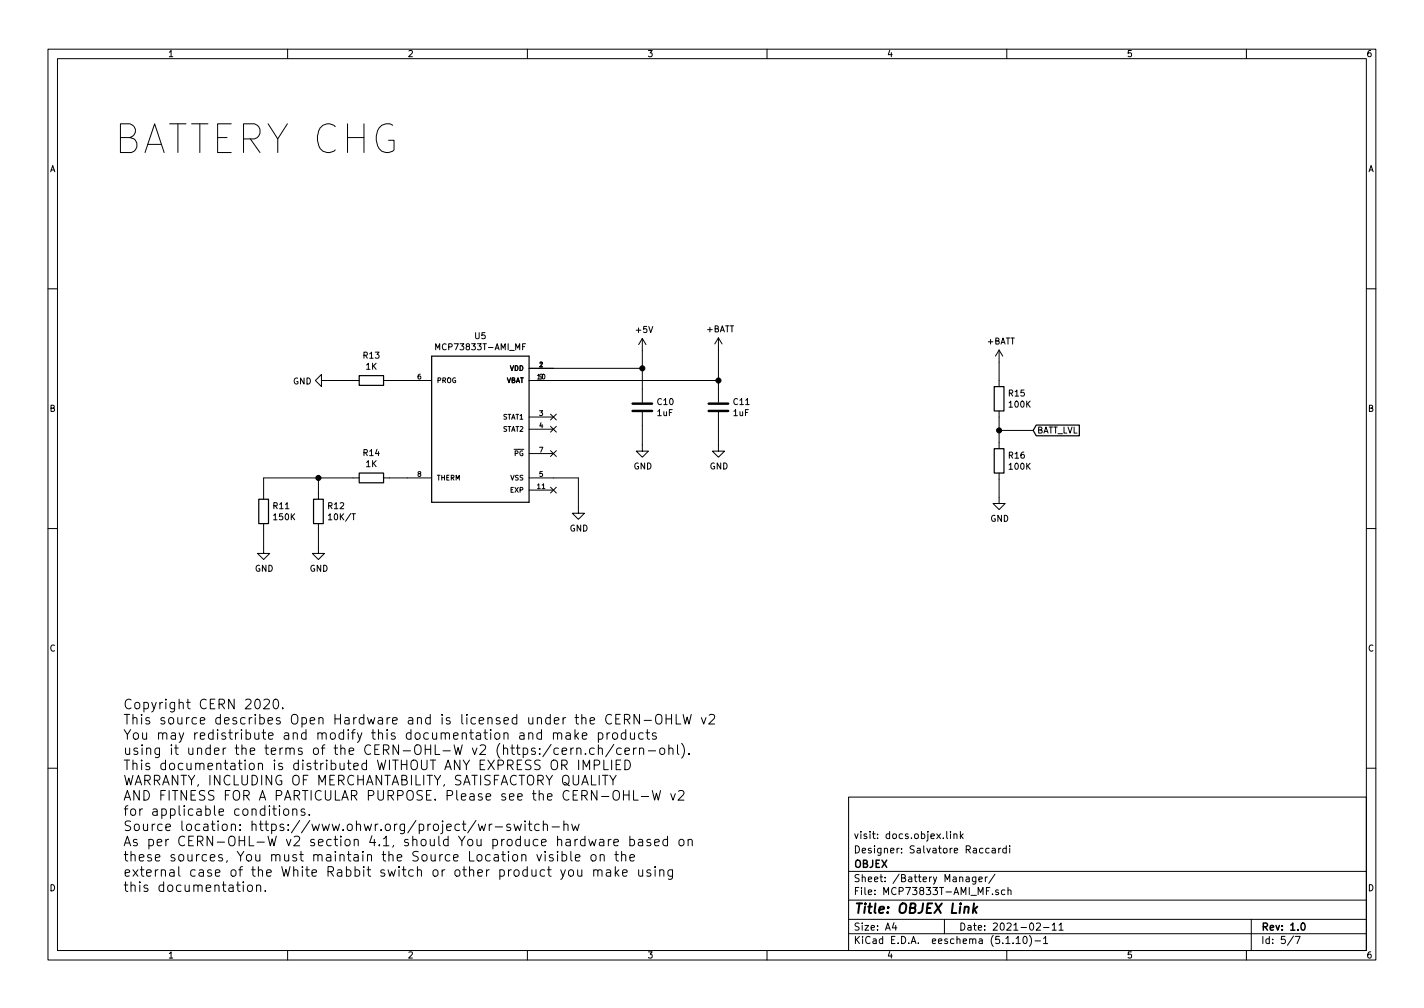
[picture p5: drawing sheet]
<svg xmlns="http://www.w3.org/2000/svg" width="297mm" height="210mm" viewBox="0 0 297 210" stroke-linecap="round" stroke-linejoin="round" font-family="sans-serif">
<g fill="none" stroke="#000" stroke-width=".21">
<path d="M10 10.3h277v189.9h-277zM12 12.2h273v186.1h-273zM60 10.3v1.9M110 10.3v1.9M160 10.3v1.9M210 10.3v1.9M260 10.3v1.9M10 60.2h2M67.1 79.4v-1.3l-1.3 1.3 1.3 1.2v-1.2h7.8M80 79.4h10M90.9 73v-1.3l.4 .9 .4-.9v1.3M109 72.3h.4"/>
<path d="M109.6 71.7h-.6v1.3M110.4 79.4h39.5M110.4 76.8h23.6M134 70.6v13.3M134 70.6l-.8 1.3M134 70.6l.7 1.3M149.9 70.5l-.8 1.2M149.9 70.5v13.4M149.9 70.5l.7 1.2M208.4 73l-.8 1.3M208.4 73v7.6M208.4 73l.8 1.3"/>
<path d="M285 60.2h2M66.4 99.7v4.4M74.9 99.7h-19.9v4.4M80 99.7h10M110.4 99.7h10.2v7.4h1.3l-1.3 1.2-1.2-1.2h1.2M110.4 87h5M110.4 89.5h5M110.4 94.6h5M114.8 86.4l1.3 1.2M114.8 88.9l1.3 1.2M114.8 94l1.3 1.2M116.1 86.4l-1.3 1.2"/>
<path d="M116.1 88.9l-1.3 1.2M116.1 94l-1.3 1.2M134 86v8.1h1.3l-1.3 1.3-1.3-1.3h1.3M149.9 86v8.1h1.2l-1.2 1.3-1.3-1.3h1.3M208.4 98.7v6.3h1.3l-1.3 1.3-1.3-1.3h1.3M208.4 85.7v7.9M208.4 89.8h7.1M10 110.3h2M55 109.2v6.2h1.3l-1.3 1.3-1.3-1.3h1.3M66.4 109.2v6.2h1.3l-1.3 1.3-1.2-1.3h1.2M110.4 102.2h5M114.8 101.6l1.3 1.2"/>
<path d="M116.1 101.6l-1.3 1.2M285 110.3h2M55 146l.3-.2h.5l.3 .2 .1 .4-.1 .3-1.1 1.1h1.2M57.1 146l.3-.2a1.07 1.07 0 0 1 .5 1.8 .48 .48 0 0 1-.5 .2 .48 .48 0 0 1-.4-.3v-.9zM59 147.6v.2M115.4 153.1a.49 .49 0 0 1 .9 0v1.1M115.4 152.9v1.3M116.3 153.1l.1-.1a.48 .48 0 0 1 .8 .1v1.1M117.2 156.7l1-.2-.1-.4-.5-.1-.4 .3 .1 1h.8M118.1 153h.8l.1 1.2M119 153.3l-.7 .1a.39 .39 0 0 0-.3 .4 .39 .39 0 0 0 .3 .4l.7-.1M119.1 156v1.4"/>
<path d="M119.6 156l-.3 .1-.2 .3M119.9 152.2v2M120.1 153.4l.6 .8M120.3 156.2a.49 .49 0 0 1 .9 .1v1.1M120.3 156v1.4M120.7 152.9l-.8 .7M120.7 158.5v2M121.5 153.5l.9-.2-.1-.3-.6-.1-.2 .2 .1 1h.7M122.1 157.2v.2M124 156.1l-.6-.1-.4 .4v.6l.2 .3h.8M124 159.6h.7a.54 .54 0 0 0 .4-.5 .54 .54 0 0 0-.4-.6h-.7v2M124.8 153l.6-.1 .4 .3v.6l-.2 .3h-.8"/>
<path d="M124.8 156.2a.47 .47 0 0 1 .9 .1v1.1M124.8 152.9v2M124.8 155.4v2M126 158.5v2h.9M126.6 152.9v1.3M127.2 152.9l-.4 .1-.2 .2M127.6 158.5v2M127.9 153.1a.55 .55 0 0 1 .5-.3 .55 .55 0 0 1 .4 .4l-.1 .8a.55 .55 0 0 1-.5 .2 .55 .55 0 0 1-.4-.4zM128 155.3l-1.7 2.6M128.4 150h.7M128.5 159.5h.7M129.4 149h-1v2h1"/>
<path d="M129.5 158.5h-1v2h1M129.6 156.1l-.6-.1-.4 .4v.6l.2 .3h.8M130.3 150.1h.7a.54 .54 0 0 0 .4-.6 .54 .54 0 0 0-.4-.5h-.7v2M130.4 156.7l.9-.2-.1-.4-.6-.1-.2 .3 .1 1h.7M130.4 158.5a1.01 1.01 0 0 1 1.1 1 1.01 1.01 0 0 1-1.1 1zM130.5 153l-.5-.1-.4 .3v.6l.2 .3h.7M130.5 152.2v2M130.7 150.1l.7 .9M131.5 152.9l.1 1.2a.53 .53 0 0 0 .8-.1M132.2 156v1.4M132.4 152.9v1.3M132.7 156l-.3 .1-.2 .3"/>
<path d="M133.4 149v2l-1.1-2v2M133.4 156.2a.52 .52 0 0 1 .8-.1l.1 1.3M133.4 156v1.4M134.2 153l-.6-.1-.4 .3v.6l.2 .3h.8M134.4 150.3h1.5M134.7 152.9h.8M135 152.2v1.7l.1 .2 .4 .1M135.2 156.6h1.6M136.9 149.3a.66 .66 0 0 1 .7-.3 .66 .66 0 0 1 .5 .7v.6a.66 .66 0 0 1-.4 .7 .66 .66 0 0 1-.7-.1 1.58 1.58 0 0 1-.1-1.6zM136.9 153a.5 .5 0 0 0-.8 .1l.1 .3 .5 .1 .2 .3-.2 .4-.6-.1M137.7 156.2a.55 .55 0 0 1 .5-.2 .55 .55 0 0 1 .5 .4v.6a.54 .54 0 0 1-.6 .4 .54 .54 0 0 1-.5-.4zM138.9 150h1.2"/>
<path d="M138.9 149v2M139.5 156.2a.49 .49 0 0 1 .9 .1v1.1M139.5 155.4v2M140.1 149v2M141 149v2h1M141.3 155.4v1.7l.3 .3M142.2 155.1a2.29 2.29 0 0 1 0 3M142.5 149l.5 2 .3-1.4 .4 1.4 .5-2M143.7 157.2v.2M146.3 149.7l.5 1.3 .5-1.3M147.9 149.2l.3-.2h.5l.3 .2 .1 .4-.1 .3-1.2 1.1h1.3M10 160.2h2"/>
<path d="M56.9 168.7h.7M57.1 168.1v1.7l.2 .2 .3 .1M58.3 168.1v.1M58.3 168.7v1.4M59.4 168.8a.55 .55 0 0 1 .8 .3l-.1 .8a.55 .55 0 0 1-.5 .2 .55 .55 0 0 1-.4-.4v-.6zM61.1 168.9a.5 .5 0 0 1 .8 .1v1.1M61.1 168.7v1.4M63.6 168.8l-.5-.1-.3 .3 .1 .3 .7 .2v.5h-.8M64.5 169.9v.2M99.8 171.9l.4 1.3 .3-.9 .4 .9 .4-1.3M102.1 171.9v1.3M102.6 171.9l-.3 .1-.2 .3"/>
<path d="M103.3 172.5h1.5M106.5 172a.48 .48 0 0 0-.8 .2l.1 .3 .5 .1 .3 .3-.3 .3-.6-.1M107.2 171.9l.4 1.3 .4-.9 .4 .9 .4-1.3M109.5 171.2v.2M109.5 171.9v1.3M110.2 171.9h.7M110.5 171.2v1.7l.1 .2 .3 .1M112 178.3l.5 1.3 .5-1.3M112.5 172l-.6-.1-.4 .4v.6l.2 .2h.8M113.3 172.1a.52 .52 0 0 1 .8-.1l.1 1.2M113.3 171.2v2M113.7 178.3v1.3"/>
<path d="M115.2 172.5h1.5M115.3 178.4l-.4-.1-.3 .2 .1 .3 .6 .2v.5h-.7M116.3 178.3v1.3M117.2 178.4l.6-.1 .4 .3v.6l-.2 .3h-.8M117.2 177.6v2M117.6 172.1a.5 .5 0 0 1 .9 .1v1M117.6 171.2v2M119.1 177.6v1.7l.3 .3M119.3 171.9l.3 1.3 .4-.9 .4 .9 .4-1.3M120 178.9l1-.2-.1-.3-.6-.1-.3 .2 .1 1h.8M121.6 160.5v-2l.7 1.5 .7-1.5v2M122.8 175.1l.4 1.3 .4-.9 .4 .9 .3-1.3"/>
<path d="M123.4 178.5a.55 .55 0 0 1 .5-.3 .55 .55 0 0 1 .4 .4l-.1 .8a.55 .55 0 0 1-.5 .2 .55 .55 0 0 1-.4-.4zM125.1 175.2h.8l.1 1.2M125.2 178.5a.47 .47 0 0 1 .8 0v1.1M125.2 178.3v1.3M126 175.6l-.7 .1a.39 .39 0 0 0-.3 .3 .39 .39 0 0 0 .3 .4l.7-.1M126.9 175.1v1.3M127.2 161.7l.7 1.1 .6-1.1M127.5 175.1l-.4 .1-.2 .3M127.9 162.8v.9M128 175.7l1-.1-.1-.4-.6-.1-.3 .3 .1 .9h.8M128.2 178.3h.8M128.5 177.6v1.7l.1 .2 .4 .1"/>
<path d="M129.7 178.5a.5 .5 0 0 1 .8 0v1.1M129.7 177.6v2M130 164.9v2M130 165.8h1.2M131.2 164.9v2M131.4 175.2l.6-.1 .4 .4v.5l-.2 .3h-.8M131.4 178.9l1-.2-.1-.3-.6-.1-.3 .2 .1 1h.8M131.4 174.4v2M132.2 164.9v2h.9M133.2 175.2h.8l.1 1.2M133.8 166.1h1.5M134.1 175.6l-.7 .1a.39 .39 0 0 0-.3 .3 .39 .39 0 0 0 .3 .4l.7-.1"/>
<path d="M135.7 175.2a.48 .48 0 0 0-.8 .2l.1 .3h.5l.3 .3-.3 .4-.6-.1M136.1 164.9l.5 2 .3-1.5 .4 1.5 .5-2M136.6 175.7l.9-.1-.1-.4-.5-.1-.3 .3 .1 .9h.7M139.2 175.2l-.5-.1-.4 .4v.5l.2 .3h.7M139.2 174.4v2M139.9 165.6l.5 1.3 .5-1.3M141.5 165.1l.3-.2h.5l.3 .2 .1 .3-.1 .4-1.2 1.1h1.3M141.7 175.3a.55 .55 0 0 1 .5-.2 .55 .55 0 0 1 .5 .4v.5a.54 .54 0 0 1-.5 .4 .54 .54 0 0 1-.6-.4zM143.5 175.3a.49 .49 0 0 1 .9 .1v1M143.5 175.1v1.3M177 166.3h108v32h-108zM197.5 173.4v1.3l.2 .2"/>
<path d="M198.3 173.4v.2M198.3 173.9v1M199 174.1l.2-.2 .3 .1 .1 .9M199 173.9v1M200.3 173.4v1.5M200.5 174.4l.4 .5M200.9 173.9l-.6 .6M206.3 177l-.4-.1-.3 .3 .1 .6 .2 .1 .4-.1M207 177h.5l.1 .9M207.6 177.3l-.5 .1-.2 .2 .2 .3 .5-.1M208.3 176.9v1M208.8 176.9l-.5 .3"/>
<path d="M209.9 177l-.4-.1-.3 .3v.6l.3 .1 .4-.1M209.9 176.4v1.5M210.6 176.4v.2M210.6 176.9v1M285 160.2h2M50.7 184.6v1.3M51.8 184.7a.52 .52 0 0 1 .9 .3v.6a.54 .54 0 0 1-.6 .4 .54 .54 0 0 1-.5-.4v-.6zM53.5 184.8a.5 .5 0 0 1 .9 .1v1M53.5 184.6v1.3M55.3 185.7v.2M60 198.3v1.9M110 198.3v1.9"/>
<path d="M117 181.4l.4 1.4M117.9 181.4l-.7 1.9-.2 .1M118.7 181.6a.53 .53 0 0 1 .5-.2 .53 .53 0 0 1 .4 .4v.6a.54 .54 0 0 1-.5 .4 .54 .54 0 0 1-.5-.4zM120.5 181.4l.1 1.3a.52 .52 0 0 0 .8-.1M121.4 181.4v1.4M123.9 181.6a.52 .52 0 0 1 .7-.1l.1 1.3M123.9 181.4v1.4M124.7 181.7l.1-.2a.48 .48 0 0 1 .8 .2v1.1M126.5 181.5h.8l.1 1.3M127.4 181.9l-.7 .1a.39 .39 0 0 0-.3 .4 .39 .39 0 0 0 .3 .4l.7-.1M128.3 180.8v2M128.5 182l.6 .8"/>
<path d="M129.1 181.4l-.8 .8M129.9 182.1l.9-.2-.1-.4-.6-.1-.2 .3 .1 1h.7M133.2 181.4l.1 1.3a.52 .52 0 0 0 .8-.1M134.1 181.4v1.4M135.7 181.5a.48 .48 0 0 0-.8 .2l.1 .3 .5 .1 .3 .3-.3 .4-.6-.1M136.7 180.8v.1M136.7 181.4v1.4M137.6 181.6a.49 .49 0 0 1 .9 .1v1.1M137.6 181.4v1.4M140.3 181.4v1.7l-.4 .3-.5-.1M140.3 181.5l-.6-.1-.4 .4v.6l.2 .3h.8M160 198.3v1.9"/>
<path d="M177 194.8h108M177 191.8h108M177 187.8h108M177 181.8h108M186.5 192.5l-.4 1h1M186.8 193v1M197 191.8v3M201.5 183h.6l.1 .9M202.2 183.3l-.5 .1-.2 .2 .2 .3 .5-.1M203.6 182.9v1.2l-.3 .3-.4-.1M203.6 183l-.5-.1-.3 .3 .1 .6 .2 .1 .5-.1M204.2 183.4l.7-.1-.1-.3-.4-.1-.2 .2 .1 .7h.5"/>
<path d="M205.5 182.9v1M206 182.9l-.5 .3M207.5 182.3l-1.3 2M208.3 185.7l-.4-.1-.2 .2v.2l.6 .2v.3h-.6M209.6 185.7l-.4-.1-.3 .3 .1 .6 .2 .1 .4-.1M210 198.3v1.9M210.3 185.7l.2-.1 .3 .1 .1 .9M210.3 185.1v1.5M211.3 196.7v.1M212 195.8l.4-.5v1.5M212 196.8h.8M213.5 195.5l.2-.2a.8 .8 0 0 1 .6 .8 .8 .8 0 0 1-.6 .7l-.3-.5z"/>
<path d="M214.8 195.1a1.79 1.79 0 0 1 0 2.3M215.9 196.3h1.1M216.2 192.7l.6-.2 .2 .5-.9 1h.9M217.7 195.8l.4-.5v1.5M217.7 193.5h1.1M217.7 196.8h.8M219.5 193l.4-.5v1.5M219.5 194h.8M220.9 193l.4-.5v1.5M220.9 194h.9M260 198.3v1.9M261 191.8v6.5"/>
<path d="M269.8 195.2l-1.2 2M270.2 195.3h1l-.6 1.5"/>
</g>
<path d="M271.5 192.7l.2-.2a.8 .8 0 0 1 .6 .8 .8 .8 0 0 1-.6 .7l-.3-.5z" fill="none" stroke="#000" stroke-width=".3"/>
<path d="M203.2 188.4l-.3 2M203.2 189.7l.5 .7M203.9 189.1l-.9 .8" fill="none" stroke="#000" stroke-width=".41"/>
<path d="M132 85.7h4M132 84.2h4M147.8 85.7h4.1M147.8 84.2h4.1" fill="none" stroke="#000" stroke-width=".51"/>
<path d="M74.9 78.4h5.1v2h-5.1zM90 74.3h20.4v30.5h-20.4zM74.9 98.7h5.1v2h-5.1zM207.4 93.6h2v5.1h-2zM207.4 80.6h2v5.1h-2zM216.2 88.7h8.9v2.2h-8.9l-.7-1.1zM54 104.1h2v5.1h-2zM65.4 104.1h2v5.1h-2z" fill="none" stroke="#000" stroke-width=".25"/>
<g fill="#000" stroke="#000" stroke-width=".25">
<circle cx="134" cy="76.8" r=".51"/>
<circle cx="149.9" cy="79.4" r=".51"/>
<circle cx="66.4" cy="99.7" r=".51"/>
<circle cx="208.4" cy="89.8" r=".51"/>
</g>
<text font-size="8.3" x="23.6" y="32.1">BATTERY CHG</text>
<g font-size="2.8">
<text x="25.7" y="147.9">Copyright CERN 2020.</text>
<text x="25.7" y="151.1">This source describes Open Hardware and is licensed under the CERN-OHLW v2</text>
<text x="25.7" y="154.3">You may redistribute and modify this documentation and make products</text>
<text x="25.7" y="157.5">using it under the terms of the CERN-OHL-W v2 (https:/cern.ch/cern-ohl).</text>
<text x="25.7" y="160.6">This documentation is distributed WITHOUT ANY EXPRESS OR IMPLIED</text>
<text x="25.7" y="163.8">WARRANTY, INCLUDING OF MERCHANTABILITY, SATISFACTORY QUALITY</text>
<text x="25.7" y="167">AND FITNESS FOR A PARTICULAR PURPOSE. Please see the CERN-OHL-W v2</text>
<text x="25.7" y="170.2">for applicable conditions.</text>
<text x="25.7" y="173.3">Source location: https://www.ohwr.org/project/wr-switch-hw</text>
<text x="25.7" y="176.5">As per CERN-OHL-W v2 section 4.1, should You produce hardware based on</text>
<text x="25.7" y="179.7">these sources, You must maintain the Source Location visible on the</text>
<text x="25.7" y="182.9">external case of the White Rabbit switch or other product you make using</text>
<text x="25.7" y="186">this documentation.</text>
<text x="178" y="190.5">Title: OBJEX Link</text>
</g>
<g font-size="2.1">
<text x="178" y="178">Designer: Salvatore Raccardi</text>
<text x="178" y="175">visit: docs.objex.link</text>
<text x="178" y="184">Sheet: /Battery Manager/</text>
<text x="178" y="181">OBJEX</text>
<text x="178" y="186.7">File: MCP73833T-AMI_MF.sch</text>
<text x="178" y="196.9">KiCad E.D.A. eeschema (5.1.10)-1</text>
<text x="178" y="194.1">Size: A4</text>
<text x="200" y="194.1">Date: 2021-02-11</text>
<text x="263" y="194.1">Rev: 1.0</text>
<text x="263" y="196.9">Id: 5/7</text>
</g>
<g font-size="1.8">
<text x="35" y="11.9">1</text>
<text x="85" y="11.9">2</text>
<text x="135" y="11.9">3</text>
<text x="185" y="11.9">4</text>
<text x="235" y="11.9">5</text>
<text x="285" y="11.9">6</text>
<text x="10.4" y="35.9">A</text>
<text x="285.4" y="35.9">A</text>
<text x="99.1" y="70.7">U5</text>
<text x="132.8" y="69.4">+5V</text>
<text x="147.4" y="69.3">+BATT</text>
<text x="205.9" y="71.9">+BATT</text>
<text x="75.8" y="74.8">R13</text>
<text x="76.4" y="77.1">1K</text>
<text x="91.6" y="73">MCP73833T-AMI_MF</text>
<text x="61.1" y="80.2">GND</text>
<text x="210.5" y="82.7">R15</text>
<text x="10.4" y="85.9">B</text>
<text x="137.1" y="86.8">1uF</text>
<text x="137.2" y="84.5">C10</text>
<text x="153" y="86.8">1uF</text>
<text x="153.1" y="84.5">C11</text>
<text x="210.6" y="85">100K</text>
<text x="285.4" y="85.9">B</text>
<text x="75.8" y="95.1">R14</text>
<text x="210.5" y="95.7">R16</text>
<text x="216.3" y="90.4">BATT_LVL</text>
<text x="76.4" y="97.4">1K</text>
<text x="132.2" y="97.9">GND</text>
<text x="148" y="97.9">GND</text>
<text x="210.6" y="98">100K</text>
<text x="57" y="106.2">R11</text>
<text x="68.5" y="106.2">R12</text>
<text x="57.2" y="108.5">150K</text>
<text x="68.9" y="108.5">10K/T</text>
<text x="118.8" y="110.9">GND</text>
<text x="206.6" y="108.8">GND</text>
<text x="53.2" y="119.2">GND</text>
<text x="64.6" y="119.2">GND</text>
<text x="10.4" y="135.9">C</text>
<text x="285.4" y="135.9">C</text>
<text x="10.4" y="185.9">D</text>
<text x="285.4" y="185.9">D</text>
<text x="35" y="199.9">1</text>
<text x="85" y="199.9">2</text>
<text x="135" y="199.9">3</text>
<text x="185" y="199.9">4</text>
<text x="235" y="199.9">5</text>
<text x="285" y="199.9">6</text>
</g>
<g font-size="1.4">
<text x="106.3" y="77.3">VDD</text>
<text x="112.5" y="76.6">1</text>
<text x="87.1" y="79.1">6</text>
<text x="91.1" y="79.9">PROG</text>
<text x="105.5" y="79.9">VBAT</text>
<text x="112.5" y="79.1">9</text>
<text x="104.9" y="87.5">STAT1</text>
<text x="112.5" y="86.7">3</text>
<text x="112.5" y="89.3">4</text>
<text x="104.9" y="90">STAT2</text>
<text x="107.3" y="95.1">PG</text>
<text x="112.5" y="94.4">7</text>
<text x="87.1" y="99.4">8</text>
<text x="91.1" y="100.2">THERM</text>
<text x="106.5" y="100.2">VSS</text>
<text x="112.1" y="102">11</text>
<text x="112.5" y="99.4">5</text>
<text x="106.5" y="102.7">EXP</text>
</g>
</svg>
